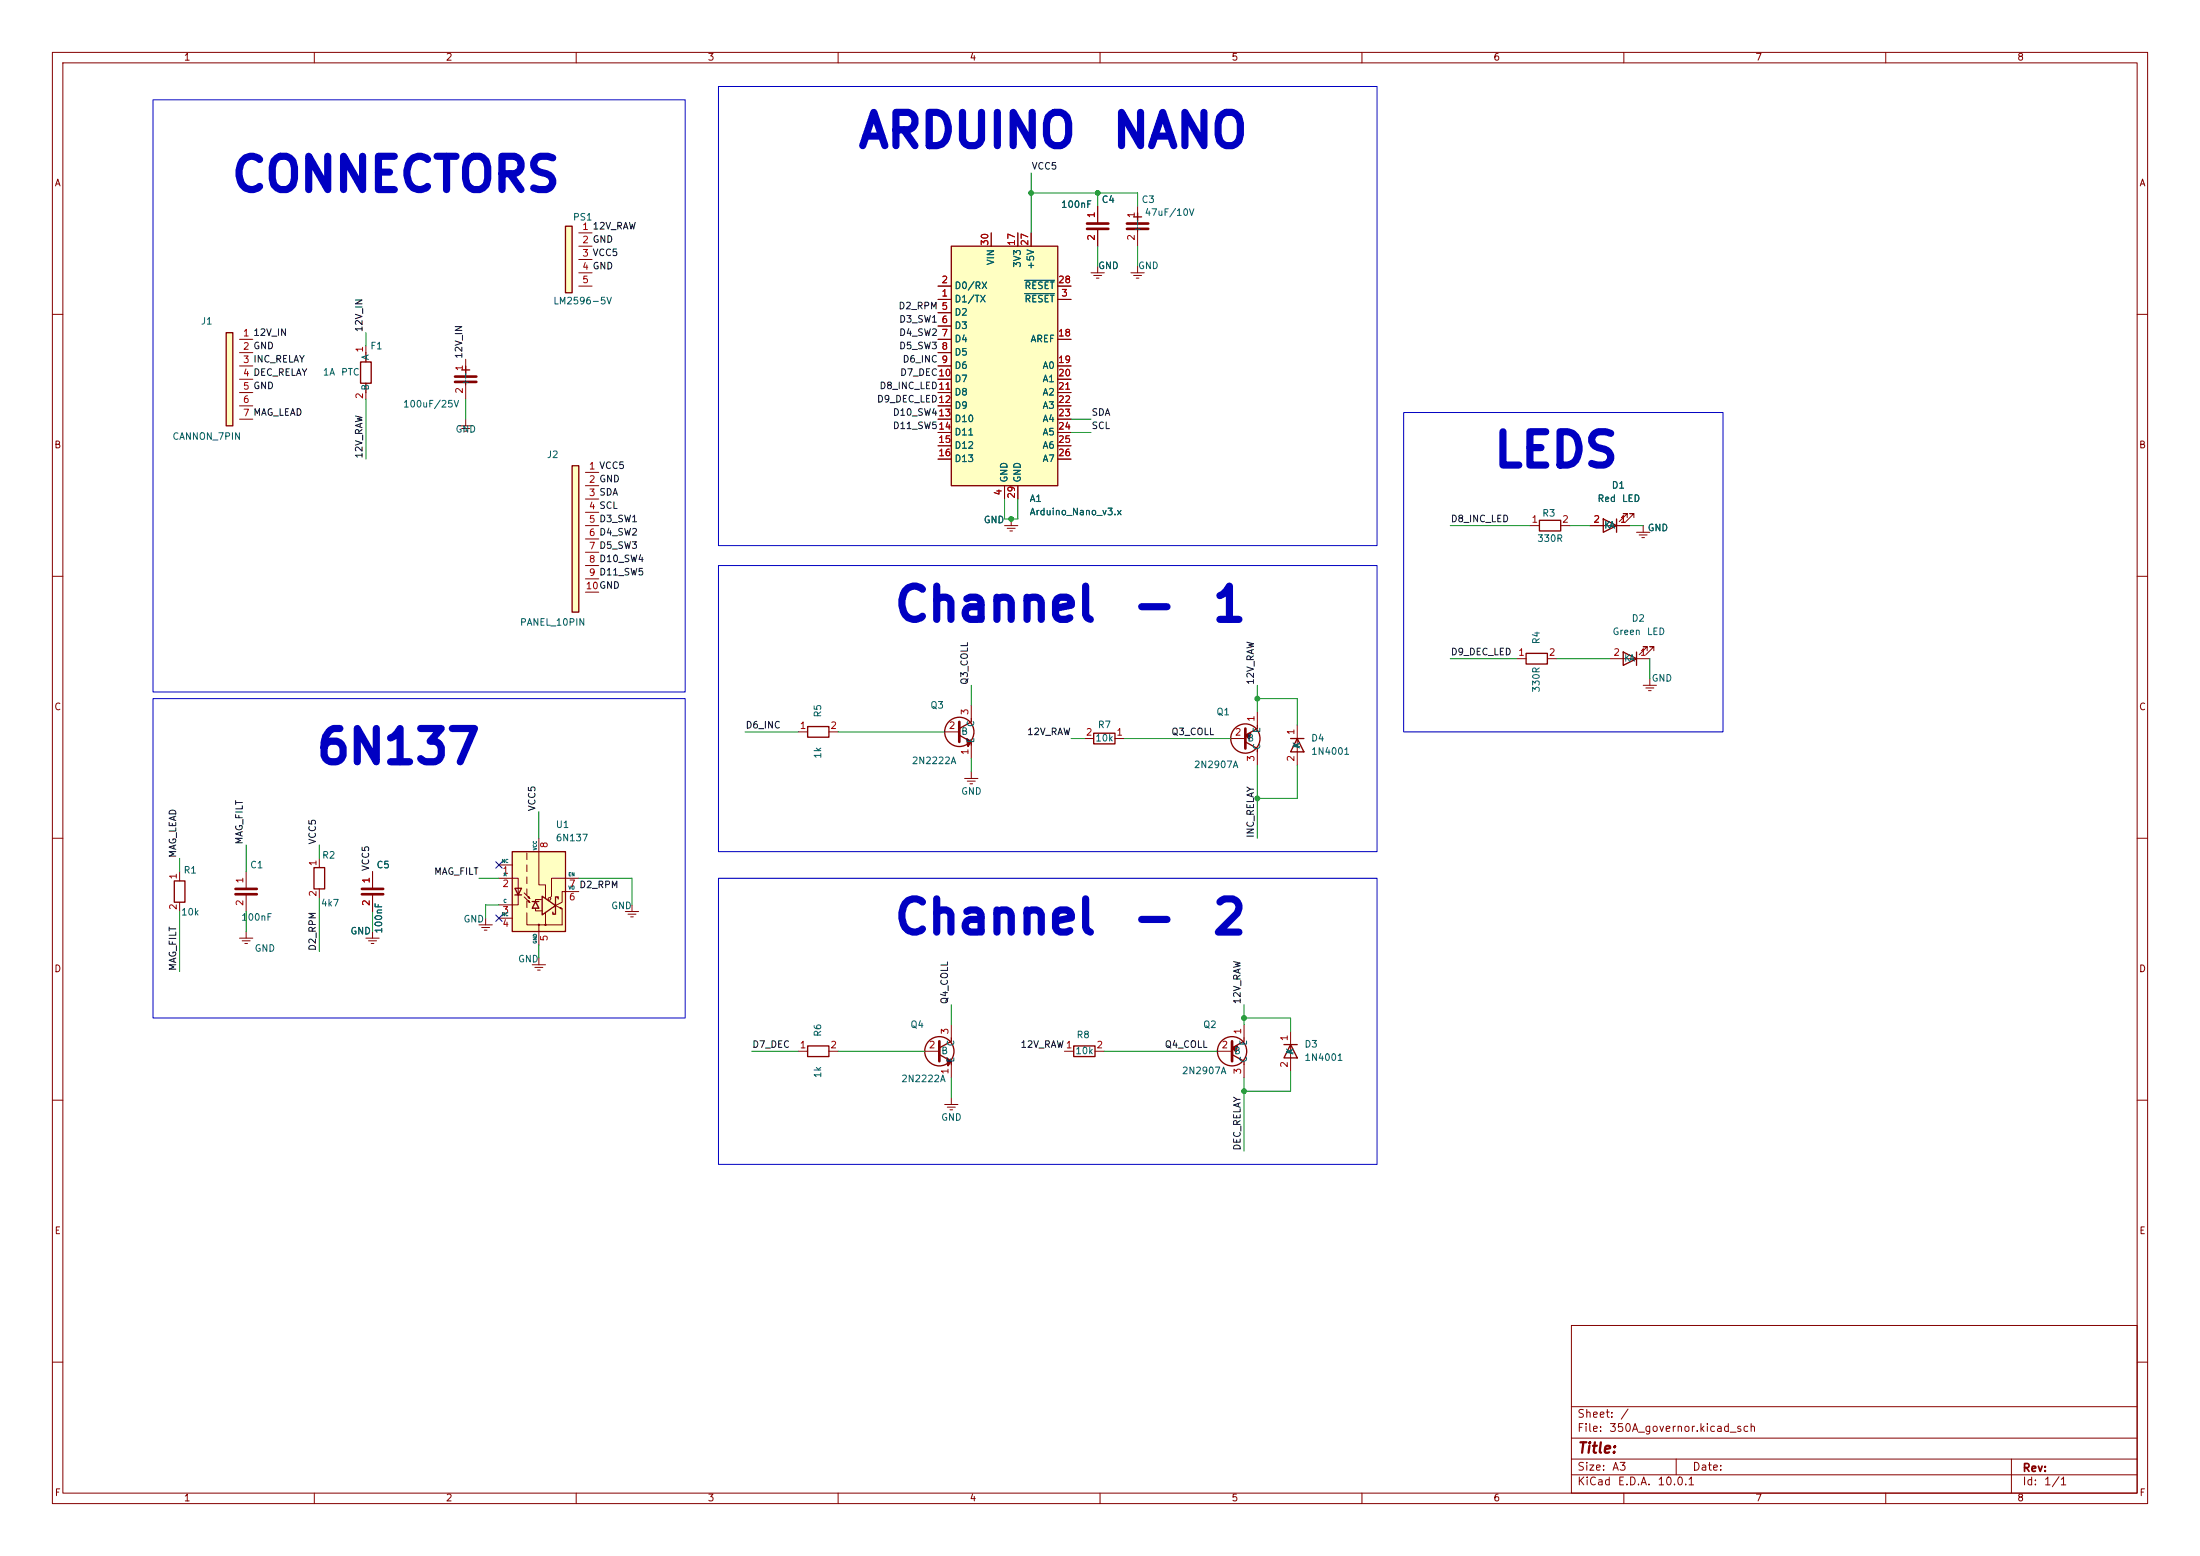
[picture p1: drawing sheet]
<svg xmlns="http://www.w3.org/2000/svg" width="420mm" height="297mm" viewBox="0 0 420 297" stroke-linecap="round" stroke-linejoin="round" font-family="sans-serif">
<g fill="none" stroke="#840000" stroke-width=".19">
<path d="M10 10h400v277h-400zM12 12h396v273h-396zM60 10v2M110 10v2M160 10v2M210 10v2M260 10v2M310 10v2M360 10v2M209.5 39.4v3.3M208.3 52.1h2.5M208.8 52.6h1.5"/>
<path d="M209.3 53.1h.5M209.5 43.7v3.3M209.5 50.8v1.3M10 60h2M408 60h2M10 110h2M408 110h2M180.3 139.7h2.8M185.4 134.6v2.6M10 160h2M184.1 148.6h2.6M184.7 149.1h1.5"/>
<path d="M185.2 149.6h.5M185.4 142.2v2.6M185.4 147.3v1.3M207 141h1.8M212.9 141h1.7M408 160h2M10 210h2M408 210h2M300 253h108v32h-108zM10 260h2M300 278.5h108M300 274.5h108"/>
<path d="M300 268.5h108M320 278.5v3M384 278.5v6.5M408 260h2M60 285v2M110 285v2M160 285v2M210 285v2M260 285v2M300 281.5h108M310 285v2M360 285v2"/>
</g>
<path d="M207.5 42.7h4.1M207.5 43.7h4.1M183.1 137.8v3.8" fill="none" stroke="#840000" stroke-width=".51"/>
<g fill="none" stroke="#840000" stroke-width=".25">
<path d="M185.4 137.2v.6l-2.3 1.3M208.8 140h4.1v2h-4.1zM183.1 140.3l2.3 1.3v.6"/>
<circle cx="183.1" cy="139.7" r="2.79"/>
</g>
<path d="M184.5 141l.9 .6-.6 .9z" fill="#840000" stroke="#840000" stroke-width=".25"/>
<path d="M107.9 43.2h1.3v12.7h-1.3z" fill="#ffffc2"/>
<path d="M107.9 43.2h1.3v12.7h-1.3z" fill="none" stroke="#840000" stroke-width=".25"/>
<path d="M110.5 44.5h2.5M110.5 47h2.5M110.5 49.5h2.5M110.5 52.1h2.5M110.5 54.6h2.5" fill="none" stroke="#840000" stroke-width=".19"/>
<path d="M43.2 63.5h1.2v17.8h-1.2z" fill="#ffffc2"/>
<g fill="none" stroke="#840000" stroke-width=".25">
<path d="M43.2 63.5h1.2v17.8h-1.2zM68.8 69.1h2.1v4.1h-2.1zM69.8 67.3v1.8M69.8 73.2v1.7M293.9 99.3h4v2h-4zM306.1 99.1l2.5 1.2-2.5 1.3zM308.6 99.1v2.5M291.3 124.7h4.1v2h-4.1zM309.9 124.5l2.5 1.2-2.5 1.3zM312.4 124.5v2.5M33.3 168.1h2v4.1h-2zM59.9 165.6h2.1v4.1h-2.1z"/>
<path d="M154.2 199.6h4v2.1h-4zM181.6 198.1v.7l-2.3 1.2M205 199.6h4v2.1h-4zM179.3 201.3l2.3 1.3v.6"/>
<circle cx="179.3" cy="200.7" r="2.79"/>
</g>
<g fill="none" stroke="#840000" stroke-width=".19">
<path d="M45.7 64.8h2.6M45.7 67.3h2.6M45.7 69.9h2.6M45.7 72.4h2.6M45.7 74.9h2.6M45.7 77.5h2.6M69.8 66v1.3M69.8 74.9v1.3M45.7 80h2.6M193 99.1v1.2M310.6 98.8v-.8h-.7h.7l-1.5 1.6M311.9 98.8v-.8h-.8h.8l-1.5 1.6"/>
<path d="M191.8 100.3h2.5M192.3 100.8h1.5M192.8 101.3h.5M292.1 100.3h1.8M297.9 100.3h1.8M303.5 100.3h7.6M289.6 125.7h1.7M295.4 125.7h1.8M307.3 125.7h7.7M313.7 130.8h2.5M314.2 131.3h1.5M314.5 124.2v-.8h-.8h.8l-1.6 1.6"/>
<path d="M314.7 131.8h.5M315 129.5v1.3M315.7 124.2v-.8h-.7h.7l-1.5 1.6M34.3 166.4v1.7M34.3 172.2v1.8M45.7 179.1h2.6M46.2 179.6h1.6M47 166.4v3.3M47 170.7v3.3M47 177.8v1.3M61 163.8v1.8M61 169.7v1.8"/>
<path d="M69.8 179.1h2.6M70.4 179.6h1.5M71.1 166.4v3.3M71.1 170.7v3.3M71.1 177.8v1.3M46.7 180.1h.5M70.9 180.1h.5M181.6 195.6v2.5M152.4 200.7h1.8M158.2 200.7h1.8M176.5 200.7h2.8M180.3 210.8h2.6"/>
<path d="M180.8 211.3h1.6M181.4 211.8h.5M181.6 203.2v2.5M181.6 209.6v1.2M203.2 200.7h1.8M209 200.7h1.8"/>
</g>
<path d="M45 169.7h4M45 170.7h4M69.1 169.7h4.1M69.1 170.7h4.1M179.3 198.8v3.8" fill="none" stroke="#840000" stroke-width=".51"/>
<path d="M180.7 201.9l.9 .7-.6 .9z" fill="#840000" stroke="#840000" stroke-width=".25"/>
<path d="M181.6 47h20.3v45.7h-20.3z" fill="#ffffc2"/>
<g fill="none" stroke="#840000" stroke-width=".25">
<path d="M181.6 47h20.3v45.7h-20.3zM216.4 41.4h1.5M217.2 40.6v1.6M240 138.4v.7l-2.3 1.2M237.7 141.6l2.3 1.3v.6"/>
<circle cx="237.7" cy="141" r="2.79"/>
</g>
<g fill="none" stroke="#840000" stroke-width=".19">
<path d="M217.2 39.4v3.3M179.1 57.2h2.5M179.1 54.6h2.5M179.1 59.7h2.5M189.2 44.5v2.5M194.3 44.5v2.5M196.8 44.5v2.5M201.9 57.2h2.6M201.9 54.6h2.6M215.9 52.1h2.5M216.4 52.6h1.5M216.9 53.1h.5"/>
<path d="M217.2 43.7v3.3M217.2 50.8v1.3M179.1 62.2h2.5M179.1 64.8h2.5M179.1 67.3h2.5M179.1 69.9h2.5M179.1 72.4h2.5M179.1 74.9h2.5M179.1 77.5h2.5M201.9 64.8h2.6M201.9 69.9h2.6M201.9 72.4h2.6"/>
<path d="M201.9 74.9h2.6M201.9 77.5h2.6M87.6 81.3h2.6M88.1 81.8h1.6M88.6 82.3h.6M88.9 80v1.3M179.1 80h2.5M179.1 82.6h2.5M179.1 85.1h2.5M179.1 87.6h2.5M191.8 92.7v2.6M194.3 92.7v2.6"/>
<path d="M201.9 80h2.6M201.9 82.6h2.6M201.9 85.1h2.6M201.9 87.6h2.6M312.4 101.6h2.6M312.9 102.1h1.6M313.4 102.6h.5M313.7 100.3v1.3M240 135.9v2.5M234.9 141h2.8M240 143.5v2.6M119.4 174h2.5"/>
<path d="M119.9 174.5h1.5M120.4 175h.5M120.6 172.7v1.3"/>
</g>
<path d="M195.6 56h5.7M195.6 53.5h5.7" fill="none" stroke="#006464" stroke-width=".19"/>
<path d="M215.1 42.7h4.1M215.1 43.7h4.1M237.7 139.1v3.8" fill="none" stroke="#840000" stroke-width=".51"/>
<path d="M237.7 140.3l1.1-.3-.3 1.1z" fill="#840000" stroke="#840000" stroke-width=".25"/>
<path d="M109.2 88.9h1.3v27.9h-1.3z" fill="#ffffc2"/>
<path d="M109.2 88.9h1.3v27.9h-1.3z" fill="none" stroke="#840000" stroke-width=".25"/>
<path d="M111.8 90.2h2.5M111.8 92.7h2.5M111.8 95.3h2.5M111.8 97.8h2.5M111.8 100.3h2.5M111.8 102.9h2.5M111.8 105.4h2.5M111.8 108h2.5M111.8 110.5h2.5M111.8 113h2.5" fill="none" stroke="#840000" stroke-width=".19"/>
<path d="M97.8 162.6h10.1v15.2h-10.1z" fill="#ffffc2"/>
<g fill="none" stroke="#840000" stroke-width=".19">
<path d="M209.5 39.4v3.3M179.1 57.2h2.5M179.1 54.6h2.5M179.1 59.7h2.5M189.2 44.5v2.5M194.3 44.5v2.5M196.8 44.5v2.5M201.9 57.2h2.6M201.9 54.6h2.6M209.5 43.7v3.3M88.9 68.6v3.3M88.9 72.9v3.3"/>
<path d="M179.1 62.2h2.5M179.1 64.8h2.5M179.1 67.3h2.5M179.1 69.9h2.5M179.1 72.4h2.5M179.1 74.9h2.5M179.1 77.5h2.5M201.9 64.8h2.6M201.9 69.9h2.6M201.9 72.4h2.6M201.9 74.9h2.6M201.9 77.5h2.6"/>
<path d="M179.1 80h2.5M179.1 82.6h2.5M179.1 85.1h2.5M179.1 87.6h2.5M191.8 92.7v2.6M194.3 92.7v2.6M201.9 80h2.6M201.9 82.6h2.6M201.9 85.1h2.6M201.9 87.6h2.6M303.5 100.3h2.6M308.6 100.3h2.5"/>
<path d="M152.4 139.7h1.8M158.2 139.7h1.8M247.6 138.4v7.7M71.1 166.4v3.3M71.1 170.7v3.3M91.4 176.5h2.6M91.9 177h1.6M92.5 177.5h.5M92.7 175.3v1.2M95.2 167.6h3.7v5.1h-3.7M95.2 165.1h2.6M95.2 175.3h2.6"/>
<path d="M100.1 170.4l1.1 1.1-.4-.2 .2-.1 .2 .3M100.1 171.2l1.1 1.1-.4-.2 .2-.2 .2 .4M100.6 174.2v2.3h2.3M100.6 162.8v1.3M100.6 165.1v1.3M100.6 167.4v1.3M100.6 169.7v1.2M100.6 172v1.2M102.2 173.5v.4h1.3M102.9 160v8.9h1.2v2.6M103.4 171.7h-1.2v.4M104.1 175.3v1.2h-1.2v3.8"/>
<path d="M110.5 170.2h-3.2v2l-1.3 .6 1.3 .7v3h-3.2v-2.3M110.5 167.6h-5.2v3.5l-.2 .2M101.6 184.2h2.5M102.1 184.7h1.5M102.6 185.2h.5M102.9 182.9v1.3M237.5 195.6v2.5M246.4 196.9v7.6M232.4 200.7h2.8M237.5 203.2v2.5"/>
<circle cx="104.9" cy="171.6" r=".25"/>
</g>
<g fill="none" stroke="#840000" stroke-width=".25">
<path d="M88.1 70.6h1.6M88.9 69.9v1.5M154.2 138.7h4v2h-4zM246.4 141h2.5M247.6 141l1.3 2.5h-2.5zM97.8 162.6h10.1v15.2h-10.1zM98.3 169.5h1.3l-.7 1.3zM98.3 170.8h1.3M101.6 172.1h1.3M102.2 172.1l.7 1.3h-1.3zM103.5 171.1l2.5 1.7-2.5 1.8zM106 172.8v1.7h-.5v-.4"/>
<path d="M106.6 171.6v-.4h-.6v1.6M237.5 198.1v.7l-2.3 1.2M245.1 199.4h2.5M246.4 199.4l1.2 2.5h-2.5zM235.2 201.3l2.3 1.3v.6"/>
<circle cx="235.2" cy="200.7" r="2.79"/>
</g>
<g fill="#840000" stroke="#840000" stroke-width=".19">
<path d="M107 173.2l.3 .3-.4-.1z"/>
<circle cx="102.9" cy="176.5" r=".13"/>
<circle cx="104.1" cy="176.5" r=".13"/>
</g>
<path d="M86.9 71.9h4M86.9 72.9h4M235.2 198.8v3.8" fill="none" stroke="#840000" stroke-width=".51"/>
<path d="M235.2 200l1-.4-.2 1.2z" fill="#840000" stroke="#840000" stroke-width=".25"/>
<g fill="none" stroke="#009600" stroke-width=".19">
<path d="M196.8 33v11.5M196.8 36.8h20.4v2.6M209.5 36.8v2.6M209.5 47v3.8M217.2 47v3.8M69.8 63.5v2.5M69.8 76.2v11.4M88.9 76.2v3.8M191.8 95.3v3.8h2.5v-3.8M204.5 80h3.8M204.5 82.6h3.8M276.9 100.3h15.2"/>
<path d="M299.7 100.3h3.8M311.1 100.3h2.6M142.2 139.7h10.2M160 139.7h20.3M185.4 130.8v3.8M240 130.8v5.1M240 133.4h7.6v5M276.9 125.7h12.7M297.2 125.7h10.1M315 125.7v3.8M102.9 154.9v5.1M185.4 144.8v2.5"/>
<path d="M204.5 141h2.5M214.6 141h20.3M240 146.1v13.9M247.6 146.1v6.3h-7.6M34.3 163.8v2.6M34.3 174v11.4M47 161.3v5.1M47 174v3.8M61 161.3v2.5M61 171.5v10.1M71.1 174v3.8M91.4 167.6h3.8"/>
<path d="M95.2 172.7h-2.5v2.6M110.5 167.6h10.1v5.1M102.9 180.3v2.6M181.6 191.8v3.8M237.5 191.8v3.8M237.5 194.3h8.9v2.6M143.5 200.7h8.9M160 200.7h16.5M181.6 205.7v3.9M210.8 200.7h21.6M237.5 205.7v14M246.4 204.5v3.8h-8.9"/>
</g>
<path d="M94.6 164.5l1.3 1.2M94.6 174.7l1.3 1.2M95.9 164.5l-1.3 1.2M95.9 174.7l-1.3 1.2" fill="none" stroke="#000084" stroke-width=".19"/>
<path d="M29.2 19.1h101.6v113h-101.6zM137.2 16.5h125.7v87.6h-125.7zM268 78.7h60.9v61h-60.9zM137.2 108h125.7v54.6h-125.7zM29.2 133.4h101.6v60.9h-101.6zM137.2 167.6h125.7v54.6h-125.7z" fill="none" stroke="#0000c2" stroke-width=".19"/>
<path d="M195.6 56h5.7M195.6 53.5h5.7" fill="none" stroke="#006464" stroke-width=".19"/>
<g fill="#009600" stroke="#009600" stroke-width=".19">
<circle cx="240" cy="133.4" r=".46"/>
<circle cx="240" cy="152.4" r=".46"/>
<circle cx="196.8" cy="36.8" r=".46"/>
<circle cx="209.5" cy="36.8" r=".46"/>
<circle cx="237.5" cy="208.3" r=".46"/>
<circle cx="237.5" cy="194.3" r=".46"/>
<circle cx="193" cy="99.1" r=".46"/>
</g>
<g font-size="6.3" fill="#0000c2">
<text x="163.5" y="29.7">ARDUINO</text>
<text x="212" y="29.7">NANO</text>
<text x="43.8" y="38.1">CONNECTORS</text>
<text x="284.8" y="90.7">LEDS</text>
<text x="170.3" y="120.1">Channel</text>
<text x="215.8" y="120.1">-</text>
<text x="231" y="120.1">1</text>
<text x="60" y="147.3">6N137</text>
<text x="170.3" y="179.8">Channel</text>
<text x="215.8" y="179.8">-</text>
<text x="231" y="179.8">2</text>
</g>
<text font-size="2" fill="#840000" x="301" y="277.9">Title:</text>
<g font-size="1.5" fill="#840000">
<text x="301" y="273.7">File:</text>
<text x="301" y="271">Sheet:</text>
<text x="307.1" y="273.7">350A_governor.kicad_sch</text>
<text x="309.2" y="271">/</text>
<text x="301" y="281.1">Size:</text>
<text x="307.6" y="281.1">A3</text>
<text x="323" y="281.1">Date:</text>
<text x="386" y="281.3">Rev:</text>
<text x="301" y="283.9">KiCad</text>
<text x="308.7" y="283.9">E.D.A.</text>
<text x="316.3" y="283.9">10.0.1</text>
<text x="386" y="283.9">Id:</text>
<text x="390.1" y="283.9">1/1</text>
</g>
<g font-size="1.3" fill="#840000">
<text x="35" y="11.9">1</text>
<text x="85" y="11.9">2</text>
<text x="135" y="11.9">3</text>
<text x="185" y="11.9">4</text>
<text x="235" y="11.9">5</text>
<text x="285" y="11.9">6</text>
<text x="335" y="11.9">7</text>
<text x="385" y="11.9">8</text>
<text x="10.3" y="35.9">A</text>
<text x="408.3" y="35.9">A</text>
<text x="10.3" y="85.9">B</text>
<text x="408.2" y="85.9">B</text>
<text x="10.3" y="135.9">C</text>
<text x="408.2" y="135.9">C</text>
<text x="10.3" y="185.9">D</text>
<text x="408.2" y="185.9">D</text>
<text x="10.3" y="235.9">E</text>
<text x="408.3" y="235.9">E</text>
<text x="10.3" y="285.9">F</text>
<text x="35" y="286.9">1</text>
<text x="85" y="286.9">2</text>
<text x="135" y="286.9">3</text>
<text x="185" y="286.9">4</text>
<text x="235" y="286.9">5</text>
<text x="285" y="286.9">6</text>
<text x="335" y="286.9">7</text>
<text x="385" y="286.9">8</text>
<text x="408.3" y="285.9">F</text>
</g>
<g font-size="1.3" fill="#0f0f0f">
<text x="196.8" y="32.7">VCC5</text>
<text x="113" y="44.1">12V_RAW</text>
<text x="171.4" y="59.3">D2_RPM 5</text>
<text x="48.3" y="64.4">12V_IN</text>
<text x="69.5" y="63.5" transform="rotate(-90 69.5 63.5)">12V_IN</text>
<text x="171.5" y="61.9">D3_SW1</text>
<text x="171.5" y="64.4">D4_SW2</text>
<text x="88.6" y="68.6" transform="rotate(-90 88.6 68.6)">12V_IN</text>
<text x="171.5" y="67">D5_SW3</text>
<text x="172.2" y="69.5">D6_INC 9</text>
<text x="167.3" y="77.1">D9_DEC_LED12</text>
<text x="167.8" y="74.6">D8_INC_LED11</text>
<text x="171.7" y="72">D7_DEC10</text>
<text x="170.3" y="82.2">D11_SW514</text>
<text x="170.3" y="79.7">D10_SW413</text>
<text x="208.3" y="82.2">SCL</text>
<text x="208.3" y="79.7">SDA</text>
<text x="69.5" y="87.6" transform="rotate(-90 69.5 87.6)">12V_RAW</text>
<text x="276.9" y="100">D8_INC_LED</text>
<text x="276.9" y="125.4">D9_DEC_LED</text>
<text x="185.1" y="130.8" transform="rotate(-90 185.1 130.8)">Q3_COLL</text>
<text x="239.7" y="130.8" transform="rotate(-90 239.7 130.8)">12V_RAW</text>
<text x="142.2" y="139.4">D6_INC</text>
<text x="196" y="140.6">12V_RAW</text>
<text x="223.5" y="140.6">Q3_COLL</text>
<text x="102.5" y="154.9" transform="rotate(-90 102.5 154.9)">VCC5</text>
<text x="46.6" y="161.3" transform="rotate(-90 46.6 161.3)">MAG_FILT</text>
<text x="60.6" y="161.3" transform="rotate(-90 60.6 161.3)">VCC5</text>
<text x="239.7" y="160" transform="rotate(-90 239.7 160)">INC_RELAY</text>
<text x="33.9" y="163.8" transform="rotate(-90 33.9 163.8)">MAG_LEAD</text>
<text x="70.8" y="166.4" transform="rotate(-90 70.8 166.4)">VCC5</text>
<text x="82.8" y="167.3">MAG_FILT</text>
<text x="33.9" y="185.4" transform="rotate(-90 33.9 185.4)">MAG_FILT</text>
<text x="60.6" y="181.6" transform="rotate(-90 60.6 181.6)">D2_RPM</text>
<text x="181.3" y="191.8" transform="rotate(-90 181.3 191.8)">Q4_COLL</text>
<text x="237.1" y="191.8" transform="rotate(-90 237.1 191.8)">12V_RAW</text>
<text x="143.5" y="200.3">D7_DEC</text>
<text x="194.7" y="200.3">12V_RAW1</text>
<text x="222.2" y="200.3">Q4_COLL</text>
<text x="237.1" y="219.7" transform="rotate(-90 237.1 219.7)">DEC_RELAY</text>
</g>
<g font-size="1.3" fill="#006464">
<text x="202.5" y="40">100nF</text>
<text x="210.2" y="39">C4</text>
<text x="217.8" y="39">C3</text>
<text x="218.4" y="41.5">47uF/10V</text>
<text x="109.3" y="42.4">PS1</text>
<text x="218" y="44.7" transform="rotate(-90 218 44.7)">+-</text>
<text x="190.1" y="50.7" transform="rotate(-90 190.1 50.7)">VIN</text>
<text x="195.2" y="51.2" transform="rotate(-90 195.2 51.2)">3V3</text>
<text x="197.7" y="51.6" transform="rotate(-90 197.7 51.6)">+5V</text>
<text x="209.5" y="51.7">GND</text>
<text x="217.2" y="51.7">GND</text>
<text x="105.5" y="58.4">LM2596-5V</text>
<text x="182.1" y="58">D1/TX</text>
<text x="182.1" y="55.5">D0/RX</text>
<text x="195.5" y="58">RESET</text>
<text x="195.5" y="55.5">RESET</text>
<text x="38.3" y="62.3">J1</text>
<text x="182.1" y="60.6">D2</text>
<text x="182.1" y="63.1">D3</text>
<text x="182.1" y="65.6">D4</text>
<text x="196.6" y="65.6">AREF</text>
<text x="61.5" y="72">1A</text>
<text x="65" y="72">PTC</text>
<text x="70.6" y="67">F1</text>
<text x="70.7" y="68.9" transform="rotate(-90 70.7 68.9)">A</text>
<text x="182.1" y="68.2">D5</text>
<text x="182.1" y="70.7">D6</text>
<text x="198.9" y="70.7">A0</text>
<text x="70.7" y="74.7" transform="rotate(-90 70.7 74.7)">B</text>
<text x="89.8" y="73.9" transform="rotate(-90 89.8 73.9)">+-</text>
<text x="182.1" y="73.3">D7</text>
<text x="182.1" y="75.8">D8</text>
<text x="198.9" y="73.3">A1</text>
<text x="198.9" y="75.8">A2</text>
<text x="76.8" y="78.1">100uF/25V</text>
<text x="86.9" y="82.9">GND</text>
<text x="182.1" y="78.3">D9</text>
<text x="182.1" y="80.9">D10</text>
<text x="182.1" y="83.4">D11</text>
<text x="198.9" y="78.3">A3</text>
<text x="198.9" y="80.9">A4</text>
<text x="198.9" y="83.4">A5</text>
<text x="32.8" y="84.3">CANNON_7PIN</text>
<text x="104.3" y="87.7">J2</text>
<text x="182.1" y="86">D12</text>
<text x="182.1" y="88.5">D13</text>
<text x="198.9" y="86">A6</text>
<text x="198.9" y="88.5">A7</text>
<text x="192.6" y="92.2" transform="rotate(-90 192.6 92.2)">GND</text>
<text x="195.2" y="92.2" transform="rotate(-90 195.2 92.2)">GND</text>
<text x="307.6" y="93.6">D1</text>
<text x="187.7" y="100.2">GND</text>
<text x="196.5" y="96.1">A1</text>
<text x="196.5" y="98.7">Arduino_Nano_v3.x</text>
<text x="294.3" y="98.9">R3</text>
<text x="304.9" y="96.1">Red</text>
<text x="306.1" y="101.2">KA</text>
<text x="309.5" y="96.1">LED</text>
<text x="314.4" y="101.7">GND</text>
<text x="293.4" y="103.7">330R</text>
<text x="99.2" y="119.7">PANEL_10PIN</text>
<text x="311.4" y="119">D2</text>
<text x="294.2" y="123.1" transform="rotate(-90 294.2 123.1)">R4</text>
<text x="307.7" y="121.5">Green</text>
<text x="314.3" y="121.5">LED</text>
<text x="309.9" y="126.6">KA</text>
<text x="315.2" y="130.4">GND</text>
<text x="157.1" y="137" transform="rotate(-90 157.1 137)">R5</text>
<text x="177.5" y="135.6">Q3</text>
<text x="232.1" y="136.8">Q1</text>
<text x="294.2" y="132.3" transform="rotate(-90 294.2 132.3)">330R</text>
<text x="183.4" y="140.6">B</text>
<text x="186.3" y="142" transform="rotate(-90 186.3 142)">E</text>
<text x="186.3" y="138.9" transform="rotate(-90 186.3 138.9)">C</text>
<text x="209" y="141.8">10k</text>
<text x="209.5" y="139.3">R7</text>
<text x="238" y="141.8">B</text>
<text x="240.9" y="143.3" transform="rotate(-90 240.9 143.3)">C</text>
<text x="240.9" y="140" transform="rotate(-90 240.9 140)">E</text>
<text x="248.5" y="143" transform="rotate(-90 248.5 143)">A</text>
<text x="248.5" y="143" transform="rotate(-90 248.5 143)">K</text>
<text x="250.2" y="141.8">D4</text>
<text x="157.1" y="144.9" transform="rotate(-90 157.1 144.9)">1k</text>
<text x="174" y="146.2">2N2222A</text>
<text x="227.8" y="146.9">2N2907A</text>
<text x="250.2" y="144.4">1N4001</text>
<text x="183.4" y="152">GND</text>
<text x="106" y="160.9">6N137</text>
<text x="106" y="158.3">U1</text>
<text x="34.9" y="167">R1</text>
<text x="47.6" y="166">C1</text>
<text x="61.4" y="164.2">R2</text>
<text x="71.8" y="166">C5</text>
<text x="61.2" y="173.3">4k7</text>
<text x="116.6" y="173.8">GND</text>
<text x="34.5" y="175">10k</text>
<text x="46" y="176">100nF</text>
<text x="66.8" y="178.7">GND</text>
<text x="73.3" y="178.3" transform="rotate(-90 73.3 178.3)">100nF</text>
<text x="88.4" y="176.4">GND</text>
<text x="48.5" y="182">GND</text>
<text x="98.8" y="184">GND</text>
<text x="173.7" y="196.5">Q4</text>
<text x="229.6" y="196.5">Q2</text>
<text x="157.1" y="198" transform="rotate(-90 157.1 198)">R6</text>
<text x="179.6" y="201.5">B</text>
<text x="182.5" y="202.9" transform="rotate(-90 182.5 202.9)">E</text>
<text x="182.5" y="199.8" transform="rotate(-90 182.5 199.8)">C</text>
<text x="205.2" y="201.5">10k</text>
<text x="205.4" y="198.5">R8</text>
<text x="235.5" y="201.5">B</text>
<text x="238.4" y="202.9" transform="rotate(-90 238.4 202.9)">C</text>
<text x="238.4" y="199.7" transform="rotate(-90 238.4 199.7)">E</text>
<text x="247.2" y="201.4" transform="rotate(-90 247.2 201.4)">A</text>
<text x="247.2" y="201.4" transform="rotate(-90 247.2 201.4)">K</text>
<text x="248.9" y="200.3">D3</text>
<text x="248.9" y="202.8">1N4001</text>
<text x="157.1" y="205.9" transform="rotate(-90 157.1 205.9)">1k</text>
<text x="171.9" y="206.9">2N2222A</text>
<text x="225.5" y="205.3">2N2907A</text>
<text x="179.6" y="214.2">GND</text>
</g>
<g font-size="1.3" fill="#a90000">
<text x="209.3" y="41.7" transform="rotate(-90 209.3 41.7)">1</text>
<text x="216.9" y="41.7" transform="rotate(-90 216.9 41.7)">1</text>
<text x="111.1" y="44.2">1</text>
<text x="111.1" y="46.7">2 GND</text>
<text x="189" y="47" transform="rotate(-90 189 47)">30</text>
<text x="194.1" y="47" transform="rotate(-90 194.1 47)">17</text>
<text x="196.6" y="47" transform="rotate(-90 196.6 47)">27</text>
<text x="209.3" y="46" transform="rotate(-90 209.3 46)">2</text>
<text x="216.9" y="46" transform="rotate(-90 216.9 46)">2</text>
<text x="111.1" y="49.3">3 VCC5</text>
<text x="111.1" y="51.8">4 GND</text>
<text x="111.1" y="54.4">5</text>
<text x="179.6" y="56.9">1</text>
<text x="179.6" y="54.4">2</text>
<text x="179.6" y="59.4">5</text>
<text x="201.9" y="54.4">28</text>
<text x="202.5" y="56.9">3</text>
<text x="46.3" y="64.5">1</text>
<text x="179.6" y="62">6</text>
<text x="179.6" y="64.5">7</text>
<text x="201.9" y="64.5">18</text>
<text x="46.3" y="67.1">2 GND</text>
<text x="46.3" y="69.6">3 INC_RELAY</text>
<text x="69.6" y="67.4" transform="rotate(-90 69.6 67.4)">1</text>
<text x="88.6" y="70.9" transform="rotate(-90 88.6 70.9)">1</text>
<text x="179.6" y="67.1">8</text>
<text x="179.6" y="69.6">9</text>
<text x="201.9" y="69.6">19</text>
<text x="46.3" y="72.1">4 DEC_RELAY</text>
<text x="46.3" y="74.7">5 GND</text>
<text x="46.3" y="77.2">6</text>
<text x="69.6" y="76.3" transform="rotate(-90 69.6 76.3)">2</text>
<text x="88.6" y="75.3" transform="rotate(-90 88.6 75.3)">2</text>
<text x="179" y="72.1">10</text>
<text x="179" y="74.7">11</text>
<text x="179" y="77.2">12</text>
<text x="201.9" y="72.1">20</text>
<text x="201.9" y="74.7">21</text>
<text x="201.9" y="77.2">22</text>
<text x="46.3" y="79.8">7 MAG_LEAD</text>
<text x="179" y="79.8">13</text>
<text x="179" y="82.3">14</text>
<text x="201.9" y="79.8">23</text>
<text x="201.9" y="82.3">24</text>
<text x="112.3" y="89.9">1 VCC5</text>
<text x="179" y="84.8">15</text>
<text x="179" y="87.4">16</text>
<text x="201.9" y="84.8">25</text>
<text x="201.9" y="87.4">26</text>
<text x="112.3" y="92.5">2 GND</text>
<text x="112.3" y="95">3 SDA</text>
<text x="191.5" y="94.7" transform="rotate(-90 191.5 94.7)">4</text>
<text x="194.1" y="95.3" transform="rotate(-90 194.1 95.3)">29</text>
<text x="112.3" y="97.5">4 SCL</text>
<text x="112.3" y="100.1">5 D3_SW1</text>
<text x="292.3" y="100.1">1</text>
<text x="298.1" y="100.1">2</text>
<text x="304.1" y="100.1">2</text>
<text x="309.2" y="100.1">1</text>
<text x="112.3" y="102.6">6 D4_SW2</text>
<text x="112.3" y="105.2">7 D5_SW3</text>
<text x="112.3" y="107.7">8 D10_SW4</text>
<text x="111.7" y="112.8">10GND</text>
<text x="112.3" y="110.2">9 D11_SW5</text>
<text x="289.7" y="125.5">1</text>
<text x="295.6" y="125.5">2</text>
<text x="307.9" y="125.5">2</text>
<text x="313" y="125.5">1</text>
<text x="185.2" y="136.6" transform="rotate(-90 185.2 136.6)">3</text>
<text x="239.8" y="137.9" transform="rotate(-90 239.8 137.9)">1</text>
<text x="152.6" y="139.4">1</text>
<text x="158.4" y="139.4">2</text>
<text x="181" y="139.4">2</text>
<text x="207.2" y="140.7">2</text>
<text x="213" y="140.7">1</text>
<text x="235.6" y="140.7">2</text>
<text x="247.4" y="140.4" transform="rotate(-90 247.4 140.4)">1</text>
<text x="185.2" y="144.2" transform="rotate(-90 185.2 144.2)">1</text>
<text x="239.8" y="145.5" transform="rotate(-90 239.8 145.5)">3</text>
<text x="247.4" y="145.5" transform="rotate(-90 247.4 145.5)">2</text>
<text x="104.9" y="162" transform="rotate(-90 104.9 162)">8</text>
<text x="34" y="168" transform="rotate(-90 34 168)">1</text>
<text x="60.7" y="165.4" transform="rotate(-90 60.7 165.4)">1</text>
<text x="95.8" y="167.1">1</text>
<text x="34" y="173.8" transform="rotate(-90 34 173.8)">2</text>
<text x="46.7" y="173" transform="rotate(-90 46.7 173)">2</text>
<text x="46.7" y="168.7" transform="rotate(-90 46.7 168.7)">1</text>
<text x="60.7" y="171.3" transform="rotate(-90 60.7 171.3)">2</text>
<text x="70.9" y="173" transform="rotate(-90 70.9 173)">2</text>
<text x="70.9" y="168.7" transform="rotate(-90 70.9 168.7)">1</text>
<text x="95.8" y="169.6">2</text>
<text x="108.5" y="172.2">6</text>
<text x="108.5" y="169.6">7 D2_RPM</text>
<text x="95.8" y="174.7">3</text>
<text x="95.8" y="177.2">4</text>
<text x="104.9" y="179.8" transform="rotate(-90 104.9 179.8)">5</text>
<text x="181.4" y="197.6" transform="rotate(-90 181.4 197.6)">3</text>
<text x="237.2" y="197.6" transform="rotate(-90 237.2 197.6)">1</text>
<text x="152.6" y="200.4">1</text>
<text x="158.4" y="200.4">2</text>
<text x="177.2" y="200.4">2</text>
<text x="209.2" y="200.4">2</text>
<text x="233.1" y="200.4">2</text>
<text x="246.1" y="203.9" transform="rotate(-90 246.1 203.9)">2</text>
<text x="246.1" y="198.8" transform="rotate(-90 246.1 198.8)">1</text>
<text x="181.4" y="205.2" transform="rotate(-90 181.4 205.2)">1</text>
<text x="237.2" y="205.2" transform="rotate(-90 237.2 205.2)">3</text>
</g>
<g font-size=".6" fill="#006464">
<text x="95.7" y="164.8">NC</text>
<text x="96.1" y="167.4">A</text>
<text x="102.6" y="162.4" transform="rotate(-90 102.6 162.4)">VCC</text>
<text x="108.4" y="167.4">EN</text>
<text x="96" y="172.5">C</text>
<text x="108.5" y="169.9">VO</text>
<text x="95.7" y="175">NC</text>
<text x="102.6" y="180.2" transform="rotate(-90 102.6 180.2)">GND</text>
</g>
</svg>
